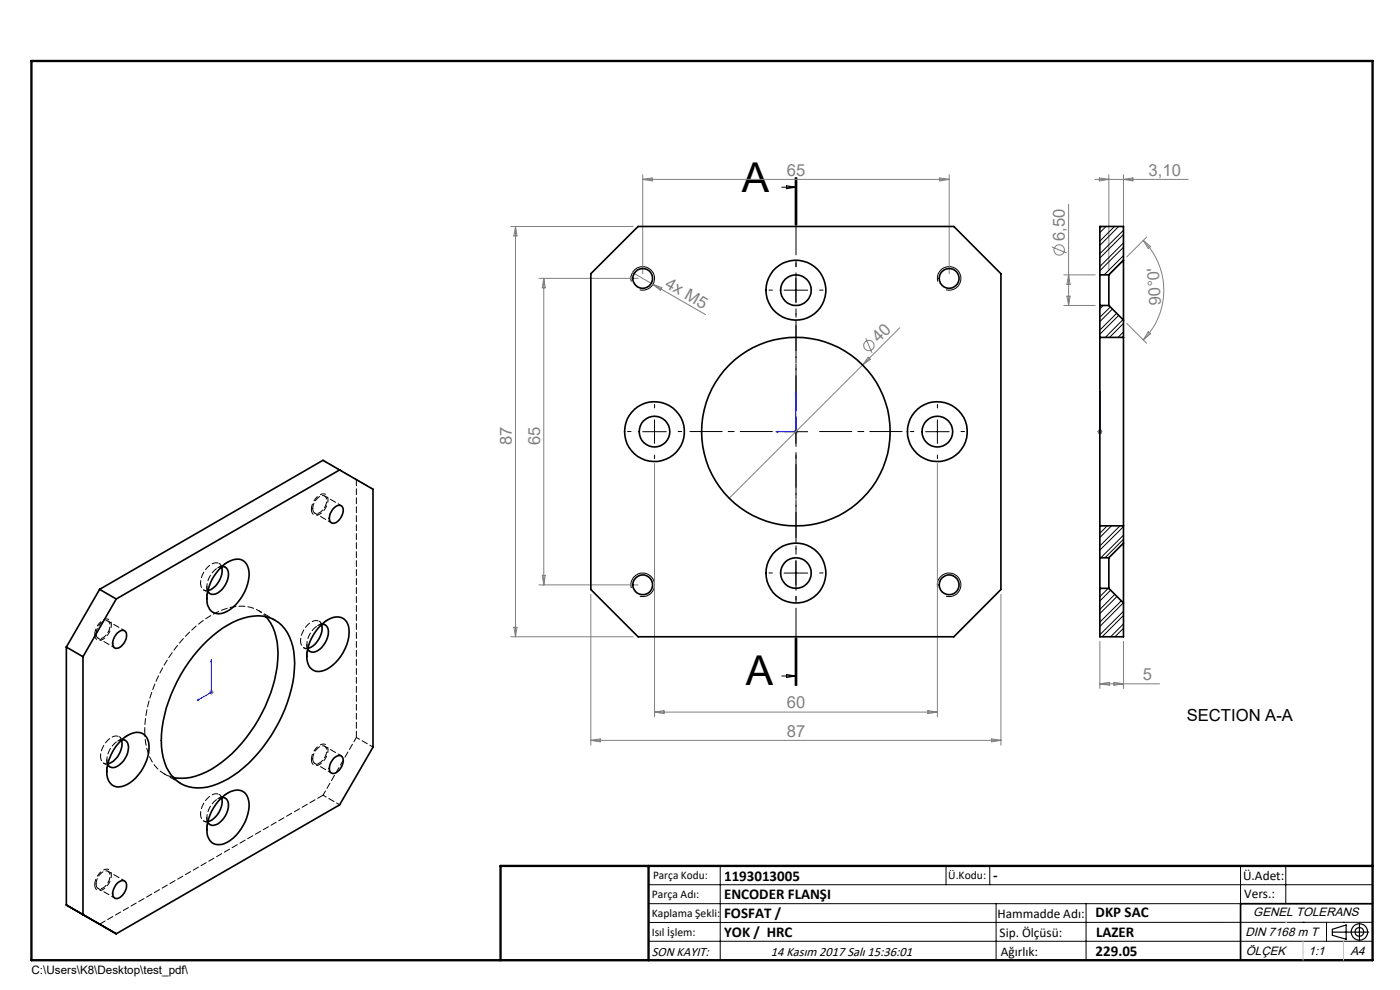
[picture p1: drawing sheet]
<svg xmlns="http://www.w3.org/2000/svg" width="297mm" height="210mm" viewBox="0 0 297 210" stroke-linecap="round" stroke-linejoin="round" font-family="sans-serif">
<g fill="none" stroke="#808080" stroke-width=".21">
<path d="M136.3 37.1v21M136.3 38.1h65.1M136.3 38.1l2.1-.4v.7zM199.4 37.7l2 .4-2 .3zM201.4 37.1v21M232.2 38.1h19.9M233.2 37.7l2 .4-2 .3zM235.2 37.1v20.2M238.3 37.1v17.1M238.3 38.1l2-.4v.7zM108.3 48h26M109.4 48v87.1"/>
<path d="M109.4 48l.3 2.1h-.7zM114.3 59h21.1M115.4 59v65.1M115.4 59l.3 2.1h-.7zM134.2 57.8l4.3 2.5M223.1 52.4l3.2 1.2M225.7 58.3h6.6M226.7 43.3v21.5M226.7 58.3l.3 2h-.7zM242.5 51l1.6 1.3-.5 .4zM242.5 51a14.9 14.9 0 0 1 0 21.1M243.2 50.3l-4.2 4.2"/>
<path d="M138.5 60.3l11.2 6.4M138.5 60.3l1.9 .7-.3 .6zM183.7 71.7l1.3 3.2M184.2 75.8l.4 .4-1.6 1.2zM190.9 69.5l-36.2 36.2M225.7 64.8h6.6M226.3 62.8h.7l-.3 2zM239 68.6l4.2 4.2M243.6 70.4l.5 .4-1.6 1.3zM138.9 98.3v53.8M168.3 91.6h1M168.5 91.2l.7 .7"/>
<path d="M168.8 91v1.1M198.9 98.3v53.8M232.8 91.6h1M233 91.2l.7 .7M233.3 91v1.1M233.7 91.2l-.7 .7M108.3 135.1h26M109 133.1h.7l-.3 2zM114.3 124.1h21.1M115 122.1h.7l-.3 2zM125.3 126.1v32M212.3 126.1v32"/>
<path d="M233.3 136.1v9.9M238.3 136.1v9.9M44.3 146.9h1M44.5 146.5l.7 .7M44.8 146.4v.9M45.2 146.5l-.7 .7M125.3 157h87M125.3 157l2.1-.3v.7zM138.9 151.1h60M138.9 151.1l2-.4v.7zM196.8 150.7l2.1 .4-2.1 .3zM210.4 156.7l1.9 .3-1.9 .4z"/>
<path d="M233.3 145.1h12.7M233.3 145.1l2-.4v.7zM236.3 144.7l2 .4-2 .3z"/>
<circle cx="224.7" cy="53" r="1.1"/>
<circle cx="184.3" cy="73.3" r="1.11"/>
</g>
<g fill="none" stroke="#000" stroke-width=".21">
<path d="M165.8 39.7h3M166.9 39.4l1.9 .3-1.9 .3zM168.7 37.7v10M168.9 37.7v10M169 37.7v10M133.9 59.7a2.5 2.5 0 0 1 2.2-3.1 2.5 2.5 0 0 1 2.8 2.7 2.5 2.5 0 0 1-3.2 2.2M168.8 59v5.1M198.9 59.7a2.51 2.51 0 0 1 2.2-3.1 2.51 2.51 0 0 1 2.8 2.7 2.51 2.51 0 0 1-3.2 2.2M166.3 61.6h5M136.3 91.6h5.1M138.9 89.1v4.9M166.3 91.6h5"/>
<path d="M168.8 89.1v4.9M196.4 91.6h5M198.9 89.1v4.9M168.8 119.1v5M133.9 124.7a2.49 2.49 0 0 1 2.2-3.1 2.49 2.49 0 0 1 2.7 2.7 2.49 2.49 0 0 1-3.1 2.2M166.3 121.6h5M168.7 135.4v10M168.9 135.4v10M169 135.4v10zM198.9 124.7a2.5 2.5 0 0 1 2.2-3.1 2.5 2.5 0 0 1 2.7 2.7 2.5 2.5 0 0 1-3.1 2.2M165.8 143.4h3M166.9 143.1l1.9 .3-1.9 .3z"/>
<path d="M137.6 187.7h153.6M137.6 191.7h153.6M137.6 199.7h153.6M152.8 183.7v20M200.7 183.7v4M210 183.7v4M211.3 191.7v12M230.4 191.7v12M263.2 183.7v20M272.8 183.7v8M276.4 195.6h.1M281.4 195.6v4.1"/>
<path d="M285 195.6h.1M291.2 195.6l-153.6 .1"/>
</g>
<path d="M66.1 108a1.17 1.17 0 0 0 .7 1.3 1.17 1.17 0 0 0 1.4-.5 3.4 3.4 0 0 0 1.2-3.6 1.23 1.23 0 0 0-2 .1l-1 1.3-.3 1.4M20.1 134.6a1.17 1.17 0 0 0 .8 1.2 1.17 1.17 0 0 0 1.4-.5 3.4 3.4 0 0 0 1.2-3.5 1.23 1.23 0 0 0-2 0l-1 1.3-.4 1.5M66.1 161.1a1.17 1.17 0 0 0 .7 1.3 1.17 1.17 0 0 0 1.4-.5 3.4 3.4 0 0 0 1.2-3.6 1.23 1.23 0 0 0-2 0l-1 1.3-.3 1.5M20.1 187.7a1.17 1.17 0 0 0 .8 1.2 1.17 1.17 0 0 0 1.4-.5 3.4 3.4 0 0 0 1.2-3.6 1.23 1.23 0 0 0-2 .1l-1 1.3-.4 1.5" fill="none" stroke="#000" stroke-width=".21" stroke-dasharray="1.3 .6" stroke-dashoffset=".1" stroke-linecap="butt"/>
<g fill="none" stroke="#000" stroke-width=".25">
<path d="M282.6 197.7h7.8M282.6 197.1l3-.9v3l-3-.8zM288.4 195.8v3.8M106.2 203.7h185"/>
<circle cx="288.4" cy="197.7" r="1.74"/>
<circle cx="288.4" cy="197.7" r=".93"/>
</g>
<path d="M164.6 91.6l.4-.1v.2zM168.8 83.1l.1 .4h-.2zM168.8 83.1v8.5h-4.2M233.3 91.5v.2zM233.3 83.1v.4v-.4M233.3 91.6h.1M233.3 83.1v8.5M44.8 139.9l.1 .3-.1 .1zM44.8 139.9v7l-3 1.7M41.8 148.6l.3-.3v.2z" fill="none" stroke="#00f" stroke-width=".21"/>
<path d="M163.9 91.5h-17.5M168.9 86.5v-17.5M168.9 96.5v17.5M173.9 91.5h17.5" fill="none" stroke="#000" stroke-width=".21" stroke-dasharray="15.2 1.3 1.3 1.3" stroke-dashoffset="8.4"/>
<g fill="none" stroke="#000" stroke-width=".21" stroke-dasharray="15.2 1.3 1.3 1.3">
<path d="M168.9 56.5v-.7M163.9 61.5h-.8M168.9 66.5v.8M173.9 61.5h.7M133.9 91.5h-.8M138.9 86.5v-.7M138.9 96.5v.8M143.9 91.5h.7M193.9 91.5h-.8M198.9 86.5v-.7M198.9 96.5v.8M203.9 91.5h.7"/>
<path d="M168.9 116.5v-.7M163.9 121.5h-.8M168.9 126.5v.8M173.9 121.5h.7"/>
</g>
<path d="M168.9 37.7v107.7" fill="none" stroke="#000" stroke-width=".21" stroke-dasharray="6.3 1.3 1.3 1.3" stroke-dashoffset=".1"/>
<path d="M291.2 191.7h-28v12" fill="none" stroke="#000" stroke-width=".35"/>
<path d="M6.7 12.9h284.5v190.8h-284.5zM137.6 183.7v20M291.2 183.7h-185v20" fill="none" stroke="#000" stroke-width=".5"/>
<path d="M276.4 199.7v4M285 199.7v4" fill="none" stroke="#c0c0c0" stroke-width=".21"/>
<path d="M272.8 195.6h.1" fill="none" stroke="#c0c0c0" stroke-width=".25"/>
<g fill="#00f">
<path d="M164.6 91.6l.4 .1v-.2zM168.8 83.1l-.1 .4h.2z"/>
<path d="M41.8 148.6l.3-.1v-.2zM44.8 139.9v.4l.1-.1z"/>
<path d="M233.3 91.5v.2zM233.3 83.1v.4zM233.3 91.5v.2zM233.3 83.1v.4z"/>
</g>
<g fill="none" stroke="#000" stroke-width=".35">
<path d="M125.3 58.1l10.1-10.1h67l9.9 10.1v67l-9.9 10h-67l-10.1-10zM233.3 58.3v6.5M233.3 58.3h1.9M235.2 58.3v6.5M238.3 55.2v12.7M238.3 55.2v-7.2h-5v10.3M238.3 55.2l-3.1 3.1M233.3 71.6v39.9M233.3 64.8v6.8M233.3 71.6h5M233.3 64.8h1.9M235.2 64.8l3.1 3.1"/>
<path d="M238.3 71.6v39.9M238.3 67.9v3.7M72 99.7l-47.3 27.4M70.9 107.7a1.04 1.04 0 0 1 1.3-.5 1.04 1.04 0 0 1 .6 1.2 2.81 2.81 0 0 1-2.2 2.6 1.4 1.4 0 0 1-.6-2zM233.3 118.3v6.5M233.3 118.3h1.9M233.3 111.5v6.8M233.3 111.5h5M235.2 118.3v6.5M238.3 115.2v12.7M238.3 111.5v3.7M238.3 115.2l-3.1 3.1"/>
<path d="M14.1 137.3l3.5 2M14.1 137.3v54.7M17.6 139.3v54.7l-3.5-2M21.1 125l47.4-27.4 10.6 6.2v54.7l-7.1 12.2-47.3 27.4M21.1 125l3.6 2.1M21.1 125l-7 12.3M24.7 127.1l-7.1 12.2M24.9 134.3a1.26 1.26 0 0 1 1.7-.4 2.62 2.62 0 0 1-1.3 3.5 .91 .91 0 0 1-1 0 .91 .91 0 0 1-.4-.9l.2-1zM42.9 136.9a18.5 18.5 0 0 1 10.9-6.2 7.3 7.3 0 0 1 8 5.4 21.6 21.6 0 0 1-1.4 14.4 31.1 31.1 0 0 1-12 14.7 10.7 10.7 0 0 1-9.2 1.4 8.1 8.1 0 0 1-4.6-6 24.8 24.8 0 0 1 3-16.1l2.4-4zM47 120.3a4 4 0 0 1 4.6-1.4 4.3 4.3 0 0 1 1 4.8 9.2 9.2 0 0 1-5.6 6.4 2.47 2.47 0 0 1-3.1-2.4 9.6 9.6 0 0 1 3.1-7.4zM47 120.3a4.6 4.6 0 0 1-2.9 5M47.1 120.2a1.33 1.33 0 0 1 1.4 1.6 4.6 4.6 0 0 1-3.2 4.3 1.19 1.19 0 0 1-1.2-.7"/>
<path d="M56.4 130.8a13.2 13.2 0 0 1 2.4 10.5 31.8 31.8 0 0 1-14 21.9 11.2 11.2 0 0 1-8 1.7M68.2 132.5a3.9 3.9 0 0 1 4.6-1.3 3.3 3.3 0 0 1 1.2 3.2 9.5 9.5 0 0 1-5.2 7.8 2.52 2.52 0 0 1-3.7-2.3 9.5 9.5 0 0 1 3.1-7.4zM68.2 132.5a4.6 4.6 0 0 1-2.9 5M68.3 132.4a1.37 1.37 0 0 1 1.4 1.6 4.7 4.7 0 0 1-3.2 4.4 1.15 1.15 0 0 1-1.2-.8M233.3 124.8v10.3h5v-7.2M233.3 124.8h1.9M235.2 124.8l3.1 3.1M25.8 157a4.1 4.1 0 0 1 4.6-1.3 3.7 3.7 0 0 1 1.1 4 9.5 9.5 0 0 1-5.1 7 2.52 2.52 0 0 1-3.7-2.3 9.8 9.8 0 0 1 3.1-7.4zM25.8 157a4.6 4.6 0 0 1-2.9 5M25.9 156.9a1.37 1.37 0 0 1 1.4 1.6 4.6 4.6 0 0 1-3.2 4.3 1.08 1.08 0 0 1-1.2-.7M47 169.3a4 4 0 0 1 4.6-1.4 4.2 4.2 0 0 1 1 4.8 9.1 9.1 0 0 1-5.6 6.4 2.47 2.47 0 0 1-3.1-2.4 9.6 9.6 0 0 1 3.1-7.4zM47 169.2a4.6 4.6 0 0 1-2.9 5.1"/>
<path d="M47.1 169.1a1.38 1.38 0 0 1 1.4 1.7 4.6 4.6 0 0 1-3.2 4.3 1.19 1.19 0 0 1-1.2-.7M70.9 160.8a1.04 1.04 0 0 1 1.1-.5 1.04 1.04 0 0 1 .8 .8 2.85 2.85 0 0 1-2.2 3 1.34 1.34 0 0 1-.6-2zM14.1 192l10.6 6.1M21.1 196l3.6 2.1M24.9 187.3a1.04 1.04 0 0 1 1.1-.5 1.04 1.04 0 0 1 .8 .8 2.85 2.85 0 0 1-2.2 3 1.31 1.31 0 0 1-.5-2z"/>
<circle cx="136.3" cy="59.1" r="2.11"/>
<circle cx="201.3" cy="59" r="2.1"/>
<circle cx="168.8" cy="61.6" r="3.2"/>
<circle cx="168.8" cy="61.6" r="6.4"/>
<circle cx="138.8" cy="91.6" r="6.3"/>
<circle cx="138.9" cy="91.6" r="3.2"/>
<circle cx="168.8" cy="91.5" r="20"/>
<circle cx="198.9" cy="91.6" r="6.3"/>
<circle cx="198.9" cy="91.6" r="3.2"/>
<circle cx="136.3" cy="124.1" r="2.11"/>
<circle cx="168.8" cy="121.6" r="6.4"/>
<circle cx="168.8" cy="121.6" r="3.3"/>
<circle cx="201.3" cy="124.1" r="2.1"/>
</g>
<g fill="none" stroke="#000" stroke-width=".21">
<path d="M233.7 48l-.4 .5M234.6 48l-1.3 1.3M236.4 48l-3.1 3.1M237.3 48l-4 4.1M238.3 48.9l-5 4.9M238.3 51.5l-5 5M238.3 54.2l-4.1 4.1M238.3 49.7l-5 5M238.3 52.4l-5 5M238.3 55.1l-3.1 3.2M234 64.8l-.7 .7M235.5 65.1l-2.2 2.2"/>
<path d="M236 65.6l-2.7 2.6M236.9 66.5l-3.6 3.5M237.3 66.9l-4 4M238.2 67.8l-3.7 3.8M238.3 70.4l-1.1 1.2M238.3 68.6l-2.9 3M238.3 71.3l-.2 .3M234.9 111.5l-1.6 1.6M235.8 111.5l-2.5 2.5M237.6 111.5l-4.3 4.3M238.3 113.5l-4.8 4.8M238.3 111.7l-5 5"/>
<path d="M238.3 114.4l-3.9 3.9M235.1 124.8l-1.8 1.8M235.6 125.2l-2.3 2.3M236.5 126.1l-3.2 3.2M237 126.5l-3.7 3.7M237.9 127.5l-4.6 4.5M238.3 127.9l-5 5M238.3 129.7l-5 4.9M238.3 132.4l-2.7 2.7M238.3 135v.1M238.3 130.6l-4.5 4.5M238.3 133.3l-1.8 1.8"/>
</g>
<path d="M66.3 107.9a2.93 2.93 0 0 1 2.2-2.8 1.14 1.14 0 0 1 .7 1.8l-.4 .9a1.71 1.71 0 0 1-2.1 1l-.3-.5-.1-.4M20.4 134.4a2.93 2.93 0 0 1 2.1-2.8 1.14 1.14 0 0 1 .7 1.8l-.4 .9a1.71 1.71 0 0 1-2 1.1l-.4-.6v-.4M36.8 164.9a7.7 7.7 0 0 1-5.7-6.3l-.4-3.6M66.3 161a2.93 2.93 0 0 1 2.2-2.8 1.14 1.14 0 0 1 .7 1.7l-.4 1a1.71 1.71 0 0 1-2.1 1l-.3-.5-.1-.4M20.4 187.5a2.93 2.93 0 0 1 2.1-2.8 1.14 1.14 0 0 1 .7 1.8l-.4 .9a1.71 1.71 0 0 1-2 1l-.4-.5v-.4" fill="none" stroke="#000" stroke-width=".21" stroke-dasharray="1.3 .6" stroke-dashoffset=".1"/>
<g fill="none" stroke="#000" stroke-width=".21" stroke-dasharray="1.3 .6" stroke-dashoffset=".5">
<path d="M66.8 108.8l3.5 2.1M72.4 107.3l-3.5-2.1M75.6 101.7l3.5 2.1M20.8 135.4l3.5 2M26.4 133.8l-3.5-2.1M43.9 124.4l.2 1M58.4 131.6l-3.6-2.1M65.1 136.7l.2 .9M79.1 158.5l-3.5-2.1M22.7 161.2l.2 .9M34.8 164.2l3.6 2M43.9 173.4l.2 1"/>
<path d="M66.8 161.9l3.5 2.1M68.5 168.7l3.6 2M72.4 160.3l-3.5-2M20.8 188.5l3.5 2M26.4 186.9l-3.5-2.1"/>
</g>
<path d="M47.1 120.2a4.5 4.5 0 0 0-3.2 4.2M68.3 132.4a4.5 4.5 0 0 0-3.2 4.3M25.9 156.9a4.5 4.5 0 0 0-3.2 4.3M30.7 155a31.3 31.3 0 0 1 14.1-24.5 10.8 10.8 0 0 1 9.2-1.4 6.8 6.8 0 0 1 2.5 1.7M47.1 169.1a4.5 4.5 0 0 0-3.2 4.3" fill="none" stroke="#000" stroke-width=".21" stroke-dasharray="1.3 .6" stroke-dashoffset=".6"/>
<path d="M42.5 123.7a4.6 4.6 0 0 1 3.2-4.3 1.18 1.18 0 0 1 1.3 .8M43.2 125.2l1.4 .7M47.8 120.3l-1.3-.8M63.8 135.9a4.6 4.6 0 0 1 3.1-4.3 1.18 1.18 0 0 1 1.3 .9M64.4 137.4l1.4 .8M69 132.5l-1.3-.7M26.6 157l-1.3-.7M21.3 160.4a4.6 4.6 0 0 1 3.2-4.3 1.18 1.18 0 0 1 1.3 .9M22 161.9l1.3 .8M42.5 172.7a4.6 4.6 0 0 1 3.2-4.3 1.18 1.18 0 0 1 1.3 .8M43.2 174.1l1.4 .8M47.8 169.3l-1.3-.8" fill="none" stroke="#000" stroke-width=".21" stroke-dasharray="1.3 .6" stroke-dashoffset=".8"/>
<path d="M48.4 119.2l-2.2 1.3M43.9 124.4v2.6M44.1 125.3a1.33 1.33 0 0 1-1.6-1.6M65.1 136.7v2.5M65.3 137.5a1.33 1.33 0 0 1-1.5-1.6M69.6 131.4l-2.2 1.3M27.2 155.9l-2.2 1.3M22.7 161.2v2.5M22.9 162a1.33 1.33 0 0 1-1.6-1.6M43.9 173.4v2.6M44.1 174.3a1.33 1.33 0 0 1-1.6-1.6M48.4 168.2l-2.2 1.3" fill="none" stroke="#000" stroke-width=".21" stroke-dasharray="1.3 .6" stroke-dashoffset=".3"/>
<path d="M68.5 97.6l7.1 4.1" fill="none" stroke="#000" stroke-width=".21" stroke-dasharray="1.3 .6" stroke-dashoffset=".4"/>
<path d="M75.6 156.4v-54.7M21.2 196l47.3-27.3" fill="none" stroke="#000" stroke-width=".21" stroke-dasharray="1.3 .6"/>
<path d="M75.6 156.4l-7.1 12.3" fill="none" stroke="#000" stroke-width=".21" stroke-dasharray="1.3 .6" stroke-dashoffset=".2"/>
<g font-size="8.7">
<text x="157.4" y="40.7">A</text>
<text x="158.2" y="145.3">A</text>
</g>
<g font-size="3.5" fill="#808080">
<text x="166.9" y="37.2">65</text>
<text x="243.7" y="37.2">3,10</text>
<text x="225.9" y="51.2" transform="rotate(-90 225.9 51.2)">6,50</text>
<text x="140.9" y="60.8" transform="rotate(30 140.9 60.8)">4x M5</text>
<text x="246.3" y="64.7" transform="rotate(-93 246.3 64.7)">90°0'</text>
<text x="186.4" y="72.9" transform="rotate(-45 186.4 72.9)">40</text>
<text x="108.6" y="94.5" transform="rotate(-90 108.6 94.5)">87</text>
<text x="114.6" y="94.5" transform="rotate(-90 114.6 94.5)">65</text>
<text x="242.5" y="144.2">5</text>
<text x="166.9" y="150.2">60</text>
<text x="166.9" y="156.2">87</text>
</g>
<text font-size="3.5" x="251.8" y="152.9">SECTION A-A</text>
<g font-size="3.2">
<text x="153.6" y="186.8">1193013005</text>
<text x="153.6" y="190.8">ENCODER FLANŞI</text>
<text x="210.7" y="186.6">-</text>
<text x="153.6" y="194.8">FOSFAT /</text>
<text x="232.4" y="194.5">DKP SAC</text>
<text x="153.6" y="198.8">YOK / HRC</text>
<text x="232.4" y="202.8">229.05</text>
<text x="232.5" y="198.8">LAZER</text>
</g>
<g font-size="2.8">
<text x="263.7" y="186.7">Ü.Adet:</text>
<text x="263.9" y="190.5">Vers.:</text>
<text x="211.6" y="194.8">Hammadde Adı:</text>
<text x="138.3" y="202.8">SON KAYIT:</text>
<text x="163.5" y="202.8">14 Kasım 2017 Salı 15:36:01</text>
<text x="212.1" y="198.7">Sip. Ölçüsü:</text>
<text x="212.3" y="202.7">Ağırlık:</text>
</g>
<g font-size="2.6">
<text x="265.9" y="194.4">GENEL TOLERANS</text>
<text x="264.2" y="198.5">DIN 7168 m T</text>
<text x="264.3" y="202.6">ÖLÇEK</text>
<text x="277.6" y="202.6">1:1</text>
<text x="286.5" y="202.6">A4</text>
</g>
<g font-size="2.5">
<text x="138.3" y="190.5">Parça Adı:</text>
<text x="138.5" y="186.5">Parça Kodu:</text>
<text x="201.2" y="186.5">Ü.Kodu:</text>
<text x="138.3" y="194.5">Kaplama Şekli:</text>
<text x="138.3" y="198.6">Isıl İşlem:</text>
<text x="6.7" y="206.7">C:\Users\K8\Desktop\test_pdf\</text>
</g>
</svg>
